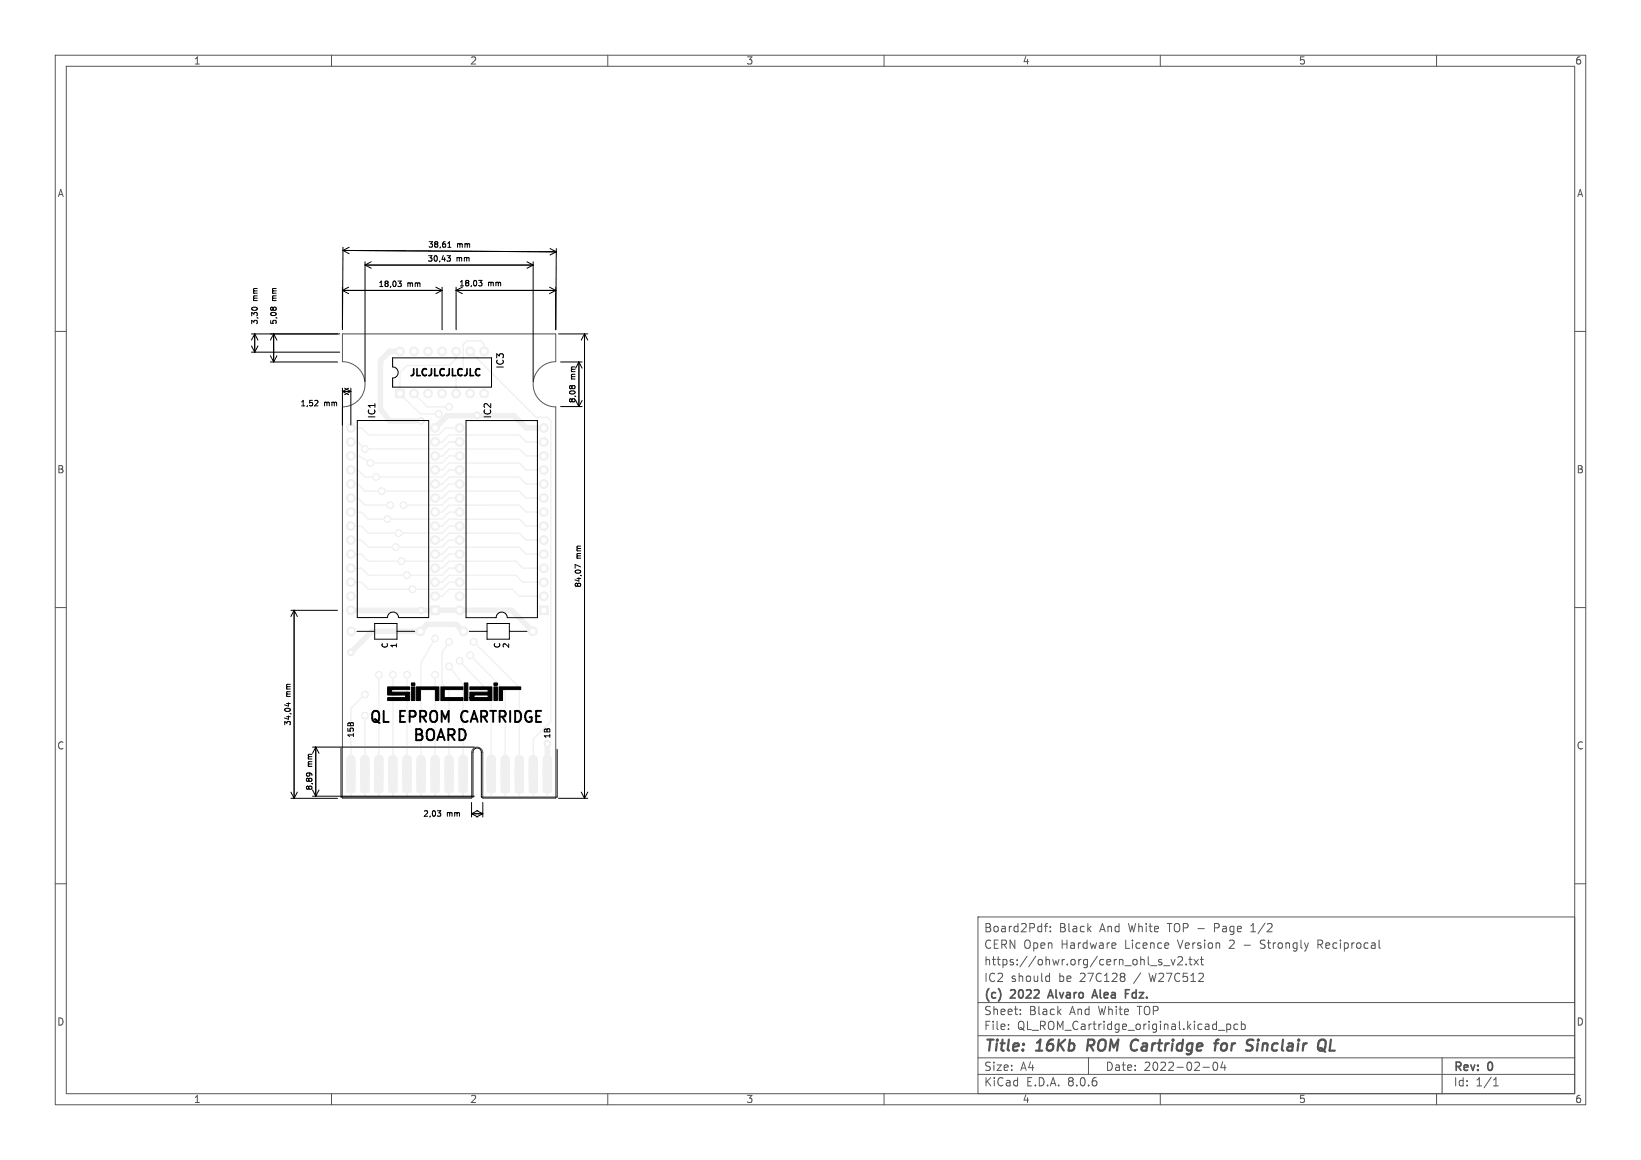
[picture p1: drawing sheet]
<svg xmlns="http://www.w3.org/2000/svg" width="297mm" height="210mm" viewBox="0 0 297 210" stroke-linecap="round" stroke-linejoin="round" font-family="sans-serif">
<g fill="none" stroke="#575757" stroke-width=".18">
<path d="M10 10h277v190h-277zM12 12h273v186h-273zM60 10v2M110 10v2M160 10v2M210 10v2M260 10v2M10 60h2M285 60h2M62 60.5h38.6v5a4.1 4.1 0 0 0-4.1 4.1 4.1 4.1 0 0 0 4.1 4.1v70.8h-13.2v-8.2a1.02 1.02 0 0 0-1-1 1.02 1.02 0 0 0-1.1 1v8.2h-23.3v-70.8a4.1 4.1 0 0 0 4.1-4.1 4.1 4.1 0 0 0-4.1-4.1zM10 110h2M285 110h2"/>
<path d="M10 160h2M285 160h2M177 166h108v32h-108zM189 167.7h.6M189.5 176.7l.5 .1M189.6 167.2l-.4 .2v1.3M190 176.2v1.5M190 177.6l-.5 .1M190.1 168.6v.1M190.1 167.8v.1M201.7 170.7l.3 .4-.8 .1M201.9 171.6l-.2 .1"/>
<path d="M203.5 176.3v.4M203.5 177v.6M209.9 174.2l.3 .1 .1 .2-.2 .2h-.3M209.9 173.7l.3 .1M210.6 174.8h1.1M212 173.7l.3 1 .4-1M213.2 173.3l.5-.1 .3 .1v.3l-.9 1.1h.9M214.7 174.6v.1M215.2 173.7h.5M215.4 173.2v1.3l.3 .2M216.1 173.7l.8 1M216.9 173.7l-.8 1"/>
<path d="M217.2 173.7h.6M217.5 173.2v1.3l.3 .2M226.4 168.7h.8M226.7 167.4l-.3 .2M228.1 171.6l.2 .1M228.2 170.3v.5M238.5 171h.6M239.1 170.2h-.6v1.5M249.7 171.6l.1 .1M60 198v2M110 198v2M160 198v2"/>
<path d="M177 194.5h108M177 191.5h108M177 187.5h108M177 181.5h108M182.5 186.3v.1M182.5 185.5v.1M184.7 183.6v.1M184.7 182.8v.1M197 191.5v3M210 198v2M217.7 193.2h1.2M219.7 192.4l.2-.1a.8 .8 0 0 1 .5 .7 .8 .8 0 0 1-.5 .8l-.2-.1-.2-.5 .2-.8"/>
<path d="M220.5 186.5h1.2M221.3 192.2l-.3 1.1h.9M221.7 192.8v1M222 185.4v1.5M222 185.5l.5-.1 .2 .3v.4l-.1 .2h-.6M224 185.5l-.4-.1-.3 .3v.4l.2 .2h.5M224.7 185.5l.4-.1 .3 .3v.4l-.2 .2h-.5M224.7 184.9v1.5M260 198v2M261 191.5v6.5M270.3 196.6h.9M270.3 195.5l.4-.4v1.5"/>
</g>
<path d="M197 188.2l-.3 2M205.6 188.2l-.4 .1M205.7 190.1l-.5 .1M219.8 188.9h.7M220.6 188.2l-.4 .1-.1 .2-.2 1.7M221.8 188.9a.62 .62 0 0 0-.8 .4v.7a.52 .52 0 0 0 .8 .1M227.7 188.9l-.2 1.3M227.7 188.2v.2M227.7 188.2l-.1 .1 .1 .1M227.7 188.2l.1 .1-.1 .1M240.9 188.2l-.3 2h1" fill="none" stroke="#575757" stroke-width=".4"/>
<path d="M190.1 179.2l-.5 1.5M203.7 179.9h.5M203.7 179.2h.7M205 179.8v.7M189.8 180.3h.7M197.6 180.7l.5-1.5 .5 1.5M197.8 180.3h.7" fill="none" stroke="#575757" stroke-width=".3"/>
<g fill="none" stroke="#f0f0f0" stroke-width=".3">
<path d="M63.5 143.5v.5M66 143.5v.5M68.6 143.5v.5M71.1 143.5v.5M73.7 143.5v.5M76.2 143.5v.5M78.7 143.5v.5M81.3 143.5v.5M83.8 143.5v.5M88.9 143.5v.5M91.4 143.5v.5M94 143.5v.5"/>
<path d="M96.5 143.5v.5M99.1 143.5v.5"/>
</g>
<g fill="#f0f0f0" stroke="#f0f0f0" stroke-width=".18">
<path d="M71.6 70.4h1.6v1.6h-1.6z"/>
<path d="M97.6 109.7h1.6v1.6h-1.6z"/>
<path d="M98.6 136.9a.76 .76 0 0 1 .8-.1 .76 .76 0 0 1 .4 .7v3.5a.76 .76 0 0 1-.7 .7 .76 .76 0 0 1-.8-.7v-3.5z"/>
<path d="M98.4 138.5h1.2l.2 .1v4.6l-.1 .3h-1.2l-.2-.2z"/>
<path d="M96 136.9a.76 .76 0 0 1 .9-.1 .76 .76 0 0 1 .4 .7v3.5a.76 .76 0 0 1-.8 .7 .76 .76 0 0 1-.7-.7v-3.5z"/>
<path d="M95.8 138.6l1.3-.1 .2 .2v4.6l-.2 .2h-1.1l-.2-.1z"/>
<path d="M93.5 136.9a.76 .76 0 0 1 .8-.1 .76 .76 0 0 1 .4 .7v3.5a.76 .76 0 0 1-.7 .7 .76 .76 0 0 1-.8-.7v-3.5z"/>
<path d="M93.3 138.6l1.2-.1 .2 .2v4.6l-.1 .2h-1.2l-.2-.1z"/>
<path d="M91 136.9a.76 .76 0 0 1 .8-.1 .76 .76 0 0 1 .4 .7v3.5a.76 .76 0 0 1-.8 .7 .76 .76 0 0 1-.7-.7v-3.5z"/>
<path d="M90.7 138.6l1.3-.1 .2 .2v4.6l-.1 .2h-1.2l-.2-.1z"/>
<path d="M88.4 136.9a.76 .76 0 0 1 .8-.1 .76 .76 0 0 1 .5 .7v3.4a.76 .76 0 0 1-.8 .8 .76 .76 0 0 1-.8-.8v-3.4z"/>
<path d="M88.2 138.5h1.2l.2 .1 .1 4.6-.2 .3h-1.1l-.2-.2z"/>
<path d="M83.3 136.9a.76 .76 0 0 1 .9-.1 .76 .76 0 0 1 .4 .7v3.4a.76 .76 0 0 1-.8 .8 .76 .76 0 0 1-.7-.8v-3.4z"/>
<path d="M83.1 138.5l1.3-.1 .2 .2v4.6l-.2 .2h-1.1l-.2-.1z"/>
<path d="M80.8 136.9a.76 .76 0 0 1 .8-.1 .76 .76 0 0 1 .4 .7v3.5a.76 .76 0 0 1-.7 .7 .76 .76 0 0 1-.8-.7v-3.5z"/>
<path d="M80.6 138.5h1.2l.2 .1v4.6l-.1 .3h-1.2l-.2-.2z"/>
<path d="M78.1 137a.76 .76 0 0 1 .9-.2 .76 .76 0 0 1 .5 .7v3.5a.76 .76 0 0 1-.8 .7 .76 .76 0 0 1-.7-.7v-3.5z"/>
<path d="M78 138.5h1.3l.2 .1v4.6l-.1 .3h-1.2l-.2-.2z"/>
<path d="M75.6 137a.76 .76 0 0 1 .9-.2 .76 .76 0 0 1 .5 .7v3.5a.76 .76 0 0 1-.8 .7 .76 .76 0 0 1-.8-.7v-3.5z"/>
<path d="M75.5 138.5h1.2l.2 .1 .1 4.6-.2 .3h-1.1l-.2-.2z"/>
<path d="M73.1 137a.76 .76 0 0 1 .8-.2 .76 .76 0 0 1 .5 .7v3.5a.76 .76 0 0 1-.7 .7 .76 .76 0 0 1-.8-.7v-3.5z"/>
<path d="M73 138.5h1.2l.2 .1v4.6l-.1 .3h-1.2l-.2-.2z"/>
<path d="M70.6 136.9a.76 .76 0 0 1 .9-.1 .76 .76 0 0 1 .4 .7v3.5a.76 .76 0 0 1-.8 .7 .76 .76 0 0 1-.7-.7v-3.5z"/>
<path d="M70.4 138.5h1.3l.2 .1v4.6l-.2 .2-1.1 .1-.2-.2z"/>
<path d="M67.9 138.5h1.2l.2 .1v4.6l-.1 .2-1.2 .1-.2-.2z"/>
<path d="M68.1 136.9a.76 .76 0 0 1 .8-.1 .76 .76 0 0 1 .4 .7v3.4a.76 .76 0 0 1-.7 .8 .76 .76 0 0 1-.8-.8v-3.4z"/>
<path d="M65.4 137a.76 .76 0 0 1 .9-.2 .76 .76 0 0 1 .5 .7v3.5a.76 .76 0 0 1-.8 .7 .76 .76 0 0 1-.7-.7v-3.5z"/>
<path d="M65.3 138.5h1.3l.2 .1v4.6l-.1 .3h-1.2l-.2-.2z"/>
<path d="M63 136.9a.76 .76 0 0 1 .8-.1 .76 .76 0 0 1 .5 .7v3.5a.76 .76 0 0 1-.8 .7 .76 .76 0 0 1-.8-.7v-3.5z"/>
<path d="M62.8 138.5h1.2l.2 .1 .1 4.6-.2 .3h-1.1l-.2-.2z"/>
<path d="M77.9 109.7h1.6v1.6h-1.6z"/>
<circle cx="74.9" cy="71.2" r=".8"/>
<circle cx="77.5" cy="71.2" r=".8"/>
<circle cx="80" cy="71.2" r=".8"/>
<circle cx="82.5" cy="71.2" r=".8"/>
<circle cx="85.1" cy="71.2" r=".8"/>
<circle cx="87.6" cy="71.2" r=".8"/>
<circle cx="87.6" cy="63.6" r=".8"/>
<circle cx="85.1" cy="63.6" r=".8"/>
<circle cx="82.5" cy="63.6" r=".8"/>
<circle cx="80" cy="63.6" r=".8"/>
<circle cx="77.5" cy="63.6" r=".8"/>
<circle cx="74.9" cy="63.6" r=".8"/>
<circle cx="72.4" cy="63.6" r=".8"/>
<circle cx="98.4" cy="107.9" r=".8"/>
<circle cx="98.4" cy="105.4" r=".8"/>
<circle cx="98.4" cy="102.9" r=".8"/>
<circle cx="98.4" cy="100.3" r=".8"/>
<circle cx="98.4" cy="97.8" r=".8"/>
<circle cx="98.4" cy="95.2" r=".8"/>
<circle cx="98.4" cy="92.7" r=".8"/>
<circle cx="98.4" cy="90.2" r=".8"/>
<circle cx="98.4" cy="87.6" r=".8"/>
<circle cx="98.4" cy="85.1" r=".8"/>
<circle cx="98.4" cy="82.5" r=".8"/>
<circle cx="98.4" cy="80" r=".8"/>
<circle cx="98.4" cy="77.5" r=".8"/>
<circle cx="83.2" cy="77.5" r=".8"/>
<circle cx="83.2" cy="80" r=".8"/>
<circle cx="83.2" cy="82.5" r=".8"/>
<circle cx="83.2" cy="85.1" r=".8"/>
<circle cx="83.2" cy="87.6" r=".8"/>
<circle cx="83.2" cy="90.2" r=".8"/>
<circle cx="83.2" cy="92.7" r=".8"/>
<circle cx="83.2" cy="95.2" r=".8"/>
<circle cx="83.2" cy="97.8" r=".8"/>
<circle cx="83.2" cy="100.3" r=".8"/>
<circle cx="83.2" cy="102.9" r=".8"/>
<circle cx="83.2" cy="105.4" r=".8"/>
<circle cx="83.2" cy="107.9" r=".8"/>
<circle cx="83.2" cy="110.5" r=".8"/>
<circle cx="78.7" cy="107.9" r=".8"/>
<circle cx="78.7" cy="105.4" r=".8"/>
<circle cx="78.7" cy="102.9" r=".8"/>
<circle cx="78.7" cy="100.3" r=".8"/>
<circle cx="78.7" cy="97.8" r=".8"/>
<circle cx="78.7" cy="95.2" r=".8"/>
<circle cx="78.7" cy="92.7" r=".8"/>
<circle cx="78.7" cy="90.2" r=".8"/>
<circle cx="78.7" cy="87.6" r=".8"/>
<circle cx="78.7" cy="85.1" r=".8"/>
<circle cx="78.7" cy="82.5" r=".8"/>
<circle cx="78.7" cy="80" r=".8"/>
<circle cx="78.7" cy="77.5" r=".8"/>
<circle cx="63.5" cy="77.5" r=".8"/>
<circle cx="63.5" cy="80" r=".8"/>
<circle cx="63.5" cy="82.5" r=".8"/>
<circle cx="63.5" cy="85.1" r=".8"/>
<circle cx="63.5" cy="87.6" r=".8"/>
<circle cx="63.5" cy="90.2" r=".8"/>
<circle cx="63.5" cy="92.7" r=".8"/>
<circle cx="63.5" cy="95.2" r=".8"/>
<circle cx="63.5" cy="97.8" r=".8"/>
<circle cx="63.5" cy="100.3" r=".8"/>
<circle cx="63.5" cy="102.9" r=".8"/>
<circle cx="63.5" cy="105.4" r=".8"/>
<circle cx="63.5" cy="107.9" r=".8"/>
<circle cx="63.5" cy="110.5" r=".8"/>
<circle cx="63.6" cy="114.3" r=".8"/>
<circle cx="76.1" cy="114.3" r=".8"/>
<circle cx="96.4" cy="114.3" r=".8"/>
<circle cx="83.9" cy="114.3" r=".8"/>
</g>
<g fill="#ececec" stroke="#ececec" stroke-width=".18">
<circle cx="99.1" cy="134.6" r=".6"/>
<circle cx="76.2" cy="110.5" r=".6"/>
<circle cx="76.2" cy="76.2" r=".6"/>
<circle cx="86.4" cy="75.2" r=".6"/>
<circle cx="63.5" cy="118.1" r=".6"/>
<circle cx="66" cy="125.7" r=".6"/>
<circle cx="66" cy="81.3" r=".6"/>
<circle cx="66" cy="129.5" r=".6"/>
<circle cx="68.6" cy="122.2" r=".6"/>
<circle cx="67.1" cy="83.8" r=".6"/>
<circle cx="68.1" cy="86.4" r=".6"/>
<circle cx="71.1" cy="122.2" r=".6"/>
<circle cx="69.1" cy="88.9" r=".6"/>
<circle cx="73.7" cy="122.2" r=".6"/>
<circle cx="79.4" cy="74.9" r=".6"/>
<circle cx="78.7" cy="115.6" r=".6"/>
<circle cx="78.7" cy="122.2" r=".6"/>
<circle cx="70.1" cy="94" r=".6"/>
<circle cx="81.3" cy="116.2" r=".6"/>
<circle cx="81.3" cy="73.7" r=".6"/>
<circle cx="81.3" cy="120.6" r=".6"/>
<circle cx="71.6" cy="99.1" r=".6"/>
<circle cx="72.6" cy="101.6" r=".6"/>
<circle cx="83.2" cy="119.6" r=".6"/>
<circle cx="73.7" cy="104.1" r=".6"/>
<circle cx="85.1" cy="118.6" r=".6"/>
<circle cx="85.7" cy="116.2" r=".6"/>
<circle cx="74.7" cy="106.7" r=".6"/>
<circle cx="70.6" cy="91.4" r=".6"/>
<circle cx="73" cy="91.4" r=".6"/>
<circle cx="72.1" cy="96.5" r=".6"/>
</g>
<g fill="none" stroke="#f0f0f0" stroke-width=".25">
<path d="M74.9 71.2l2.4 2.5h4M82.5 63.6v1.3l-1.2 1.3h-7.6l-1.3 1.2v3.8l3.7 3.7h3.3M82.5 77.5h-1.8l-1.3 1.2h-12.7l-1.3-1.2h-1.9M82.5 68.1v3.1M85.1 63.6h.1M85.1 63.6l11.9 12h2.1l.6 .6v54.4l-3.2 3.2v3.2M87.6 63.6v-1.2l-.6-.7h-2.5l-.7 .7v4.4M63.5 90.2h1.3l1.2 1.2h4.6M63.5 97.8h1.9l1.3 1.3h13.3l1.3-1.3h1.9M78.7 90.2h1.3M80 90.2l1.3-1.3h12.7l1.2 1.3h3.2M80 90.2h.1"/>
<path d="M81.6 85.1h1M82.5 87.6h.1M82.5 87.6h-1.2l-1.3 1.3h-14l-1.2-1.3h-1.3M82.5 92.7h-1.2l-1.3 1.3h-13.3l-1.3-1.3h-1.9M82.5 92.7h.1M82.5 94h.1M82.5 80h.1M82.6 82.5h-1.3l-1.3 1.3h-12.9l-2.1-1.2h-1.5M82.6 90.2h-1.3l-1.3 1.2h-7M82.6 95.2h-1.3l-1.3 1.3h-13.3l-1.3-1.2h-1.9M83.2 91.4h.1M83.2 80h-1.9l-1.3 1.3h-14l-1.2-1.3h-1.3"/>
<path d="M83.2 85.1h-1.9l-1.3 1.3h-14l-1.2-1.3h-1.3M98.4 80h-3.2l-1.2-1.3h-12.7l-1.3 1.3h-1.3M98.4 92.7h-3.2l-1.2-1.3h-12.7l-1.3 1.3h-1.3M98.4 82.5h-3.2l-1.2-1.2h-12.7l-1.3 1.3h-1.3M98.4 87.6h-3.2l-1.2-1.2h-12.7l-1.3 1.3h-1.3M98.4 85.1h-3.2l-1.2-1.3h-12.7l-1.3 1.3h-1.3M98.4 95.2h-3.2l-1.2-1.2h-12.7l-1.3 1.3h-1.3M98.4 97.8h-3.2l-1.2-1.3h-12.7l-1.3 1.3h-1.3M63.5 105.4h.1M78.7 115.6l-2.5 4.4v17.5M78.7 107.9l1.3 .1M80 107.9l1.3-1.2h11.4l1.3 1.3h4.4"/>
<path d="M80 107.9v.1M81.3 116.2l-1.3 1.9v5.7l1.3 1.3v11.9M82.5 102.9h-1.2l-1.3 1.2h-13.3l-1.3-1.2h-1.9M82.5 102.9h.1M82.6 100.3h-1.3l-1.3 1.3h-13.3l-1.3-1.3h-1.9M83.2 119.6l5.7 6.1v13.1M83.2 105.4h-1.9l-1.3 1.3h-13.3l-1.3-1.3h-1.9M85.1 118.6l6.3 6.5v13.7M85.7 116.2l8.3 8.3v14.3M98.4 100.3h-3.2l-1.2-1.2h-12.7l-1.3 1.2h-1.3M98.4 105.4h-3.8l-1.3-1.3h-12l-1.3 1.3h-1.3M98.4 102.9h-3.8l-1.3-1.3h-12l-1.3 1.3h-1.3"/>
<path d="M66 125.7l-2.5 2.6v10.9M66 129.5v7.5M68.6 125.1v13.7M68.6 122.2v2.9M71.1 122.2v17M73.7 122.2v15.3M78.7 122.2v17M81.3 120.7l2.5 3.1v14.9"/>
</g>
<g fill="none" stroke="#f0f0f0" stroke-width="1">
<path d="M70.5 63.6h.1M70.5 63.6h1.9M72.4 63.6h-1.9l-1.6 1.7v8.7l1.6 2.2h5.7M81 75.3l-2.3 2.2 2.2-2.2h12.1M93 75.2v.1M93 75.2l2.2 2.3h3.2M78.7 110.5h.1M83.2 110.5h-19.7l.1 .1M83.2 110.5h.1M83.8 110.5h8.8l3.8 3.8M83.9 114.3l-1.4-1.3h-5.1l-1.3 1.3h-8.8l-3.8 3.8M88.3 110.5h.1"/>
<path d="M99.1 134.6v2.4"/>
</g>
<g fill="#fff" stroke="#fff" stroke-width=".18">
<circle cx="99.1" cy="134.6" r=".25"/>
<circle cx="76.2" cy="110.5" r=".25"/>
<circle cx="76.2" cy="76.2" r=".25"/>
<circle cx="86.4" cy="75.2" r=".25"/>
<circle cx="63.5" cy="118.1" r=".25"/>
<circle cx="66" cy="125.7" r=".4"/>
<circle cx="66" cy="81.3" r=".4"/>
<circle cx="66" cy="129.5" r=".4"/>
<circle cx="68.6" cy="122.2" r=".4"/>
<circle cx="67.1" cy="83.8" r=".4"/>
<circle cx="68.1" cy="86.4" r=".4"/>
<circle cx="71.1" cy="122.2" r=".4"/>
<circle cx="69.1" cy="88.9" r=".4"/>
<circle cx="73.7" cy="122.2" r=".4"/>
<circle cx="79.4" cy="74.9" r=".4"/>
<circle cx="78.7" cy="115.6" r=".4"/>
<circle cx="78.7" cy="122.2" r=".4"/>
<circle cx="70.1" cy="94" r=".4"/>
<circle cx="81.3" cy="116.2" r=".4"/>
<circle cx="81.3" cy="73.7" r=".4"/>
<circle cx="81.3" cy="120.7" r=".4"/>
<circle cx="71.6" cy="99.1" r=".4"/>
<circle cx="72.6" cy="101.6" r=".4"/>
<circle cx="83.2" cy="119.6" r=".4"/>
<circle cx="73.7" cy="104.1" r=".4"/>
<circle cx="85.1" cy="118.6" r=".4"/>
<circle cx="85.7" cy="116.2" r=".4"/>
<circle cx="74.7" cy="106.7" r=".4"/>
<circle cx="70.6" cy="91.4" r=".4"/>
<circle cx="73" cy="91.4" r=".4"/>
<circle cx="72.1" cy="96.5" r=".4"/>
<circle cx="72.4" cy="71.2" r=".4"/>
<circle cx="74.9" cy="71.2" r=".4"/>
<circle cx="77.5" cy="71.2" r=".4"/>
<circle cx="80" cy="71.2" r=".4"/>
<circle cx="82.5" cy="71.2" r=".4"/>
<circle cx="85.1" cy="71.2" r=".4"/>
<circle cx="87.6" cy="71.2" r=".4"/>
<circle cx="87.6" cy="63.6" r=".4"/>
<circle cx="85.1" cy="63.6" r=".4"/>
<circle cx="82.5" cy="63.6" r=".4"/>
<circle cx="80" cy="63.6" r=".4"/>
<circle cx="77.5" cy="63.6" r=".4"/>
<circle cx="74.9" cy="63.6" r=".4"/>
<circle cx="72.4" cy="63.6" r=".4"/>
<circle cx="98.4" cy="110.5" r=".4"/>
<circle cx="98.4" cy="108" r=".4"/>
<circle cx="98.4" cy="105.4" r=".4"/>
<circle cx="98.4" cy="102.9" r=".4"/>
<circle cx="98.4" cy="100.3" r=".4"/>
<circle cx="98.4" cy="97.8" r=".4"/>
<circle cx="98.4" cy="95.3" r=".4"/>
<circle cx="98.4" cy="92.7" r=".4"/>
<circle cx="98.4" cy="90.2" r=".4"/>
<circle cx="98.4" cy="87.6" r=".4"/>
<circle cx="98.4" cy="85.1" r=".4"/>
<circle cx="98.4" cy="82.6" r=".4"/>
<circle cx="98.4" cy="80" r=".4"/>
<circle cx="98.4" cy="77.5" r=".4"/>
<circle cx="83.2" cy="77.5" r=".4"/>
<circle cx="83.2" cy="80" r=".4"/>
<circle cx="83.2" cy="82.6" r=".4"/>
<circle cx="83.2" cy="85.1" r=".4"/>
<circle cx="83.2" cy="87.6" r=".4"/>
<circle cx="83.2" cy="90.2" r=".4"/>
<circle cx="83.2" cy="92.7" r=".4"/>
<circle cx="83.2" cy="95.3" r=".4"/>
<circle cx="83.2" cy="97.8" r=".4"/>
<circle cx="83.2" cy="100.3" r=".4"/>
<circle cx="83.2" cy="102.9" r=".4"/>
<circle cx="83.2" cy="105.4" r=".4"/>
<circle cx="83.2" cy="108" r=".4"/>
<circle cx="83.2" cy="110.5" r=".4"/>
<circle cx="78.7" cy="110.5" r=".4"/>
<circle cx="78.7" cy="107.9" r=".4"/>
<circle cx="78.7" cy="105.4" r=".4"/>
<circle cx="78.7" cy="102.9" r=".4"/>
<circle cx="78.7" cy="100.3" r=".4"/>
<circle cx="78.7" cy="97.8" r=".4"/>
<circle cx="78.7" cy="95.2" r=".4"/>
<circle cx="78.7" cy="92.7" r=".4"/>
<circle cx="78.7" cy="90.2" r=".4"/>
<circle cx="78.7" cy="87.6" r=".4"/>
<circle cx="78.7" cy="85.1" r=".4"/>
<circle cx="78.7" cy="82.5" r=".4"/>
<circle cx="78.7" cy="80" r=".4"/>
<circle cx="78.7" cy="77.5" r=".4"/>
<circle cx="63.5" cy="77.5" r=".4"/>
<circle cx="63.5" cy="80" r=".4"/>
<circle cx="63.5" cy="82.5" r=".4"/>
<circle cx="63.5" cy="85.1" r=".4"/>
<circle cx="63.5" cy="87.6" r=".4"/>
<circle cx="63.5" cy="90.2" r=".4"/>
<circle cx="63.5" cy="92.7" r=".4"/>
<circle cx="63.5" cy="95.2" r=".4"/>
<circle cx="63.5" cy="97.8" r=".4"/>
<circle cx="63.5" cy="100.3" r=".4"/>
<circle cx="63.5" cy="102.9" r=".4"/>
<circle cx="63.5" cy="105.4" r=".4"/>
<circle cx="63.5" cy="107.9" r=".4"/>
<circle cx="63.5" cy="110.5" r=".4"/>
<circle cx="63.6" cy="114.3" r=".4"/>
<circle cx="76.1" cy="114.3" r=".4"/>
<circle cx="96.4" cy="114.3" r=".4"/>
<circle cx="83.9" cy="114.3" r=".4"/>
</g>
<path d="M70.2 124.4h3.9v.4h-3.2v.5h3.2v1.5h-3.9v-.5h3.2v-.5h-3.2zM74.5 124.4h.6v2.4h-.6zM74.5 123.6h.6v.5h-.6zM75.4 124.4h4v2.4h-.6v-2h-2.7v2h-.7zM79.8 124.4h4v.4h-3.4v1.5h3.4v.5h-4zM84 123.6h.7v3.2h-.7zM85 124.4h4v2.4h-4v-.5h3.4v-.5h-2.6v.5h-.8v-1h3.4v-.5h-3.4zM89.4 123.6h.6v.5h-.6zM89.4 124.4h.6v2.4h-.6zM90.3 124.4h3.9v.4h-3.2v2h-.7z" fill="#000" stroke="#000" stroke-width=".18"/>
<path d="M86.8 66.8v.1M86.8 67.9h.1" fill="none" stroke="#000" stroke-width=".3"/>
<g fill="none" stroke="#000" stroke-width=".18">
<path d="M45.6 55.8l.3-.2 .6 .2M49 55.8l.2-.2 .2 .2 .4-.2 .2 .2M62 52.6h18M62 52v7.7M62 52.6l1.1 .6M62.1 45.3l38.6 .3M62.1 45.3l1.1 .6M62.1 44.8l-.1 14.6M63.1 52l-1.1 .6M63.2 44.8l-1.1 .5M66.1 47.4v21.7M66.1 48h30.4"/>
<path d="M66.1 48l1.1 .6M67.2 47.4l-1.1 .6M72 50.9h.6l-.3 .4 .3 .1v.3l-.2 .2h-.2M78.9 52l1.1 .6M80 52v7.7M80 52.6l-1.1 .6M80.9 46.3h.6l-.3 .4 .3 .1v.3l-.2 .2h-.3M81 44.8h.6M81.1 44.1l.2-.3v1M82.5 52v7.7M82.5 52.6h18.1M82.5 52.6l1.2 .6"/>
<path d="M83.7 52l-1.2 .6M86.6 50.8h.6l-.3 .3 .3 .1v.4l-.2 .2h-.2M95.4 47.4l1.1 .6M96.5 47.4v21.7M96.5 48l-1.1 .6M99.5 52l1.1 .6M99.6 45l1.1 .6M100.6 52.6l-1.1 .6M100.7 45.6l-1.2 .6M100.7 45l-.1 14.7v-7.7M45.5 63.8h16M45.5 60.5h16"/>
<path d="M45.5 62.6l.6 1.2M46.1 60.5v3.3M46.1 60.5l.6 1.1M46.1 60.5l-.6 1.1M46.7 62.6l-.6 1.2M48.9 65.5h12.2M48.9 64.4l.6 1.1M49.5 60.5v5M49.5 60.5l.6 1.1M49.5 60.5l-.6 1.1M50.1 64.4l-.6 1.1M57.4 72.5l.1 .2v.2l-.6 .6h.6"/>
<path d="M62 70.3v6.7M62 70.9h1.5M62 70.9l1.1 .6M62.4 70.3l1.1 .6M63.1 70.3l-1.1 .6M63.5 70.3v6.7M63.5 70.9l-1.1 .6M64.7 76.1h12.9v35.7h-5.5a1 1 0 0 0-1-1 1 1 0 0 0-1 1h-5.4zM71.1 64.8h17.9v5.3h-17.9v-1.7a1 1 0 0 0 1-1 1 1 0 0 0-1-1zM84.3 76.1h13v35.7h-5.5a1 1 0 0 0-1-1 1 1 0 0 0-1 1h-5.5zM101.1 60.5h5.3M101.5 65.5h3.9"/>
<path d="M101.5 73.6h3.9M103.1 70l.2-.2 .2 .2 .4-.2 .2 .2M104.2 72.5l.6 1.1M104.8 65.5v8.1M104.8 65.5l.6 1.2M104.8 65.5l-.6 1.2M105.4 72.5l-.6 1.1M105.8 60.5v84M105.8 60.5l.6 1.1M105.8 60.5l-.6 1.1M52.6 110.5h8.5M53.2 110.5v34"/>
<path d="M53.2 110.5l.6 1.1M53.2 110.5l-.6 1.1M64.6 114.3h3.2M67.8 112.9h4v2.8h-4zM71.8 114.3h3.2M85 114.3h3.1M88.1 112.9h4.1v2.8h-4.1zM92.2 114.3h3.2M105.1 102.6l-1-.4v.7M51.9 127.4h.6M52.2 127.2v.6M55.9 139.9l.2 .2"/>
<path d="M56.6 135.3h29.3M57.1 135.3v8.8M57.1 135.3l.6 1.1M57.1 135.3l-.5 1.1M61.7 135.4v8.9h23.9v-8.1a.76 .76 0 0 1 .8-.8 .76 .76 0 0 1 .7 .8v8.1h13.7v-8.6M52.6 144.5h8.5M52.6 143.4l.6 1.1M53.8 143.4l-.6 1.1M56.4 140.1l-.8-.2-.1 .2M56.6 144.1h29.3M56.6 143l.5 1.1M57.7 143l-.6 1.1"/>
<path d="M79.2 146.8h.6l-.4 .4M79.6 147.2l.2 .1v.3l-.2 .2M85.3 145.3v2.6M85.3 147.3h2.1M85.3 147.3l1.2 .6M86.2 146.7l1.2 .6M86.5 146.7l-1.2 .6M87.4 145.3v2.6M87.4 147.3l-1.2 .6M101.1 144.5h5.3M105.2 143.4l.6 1.1M106.4 143.4l-.6 1.1"/>
</g>
<g font-size="2.8">
<text x="66.7" y="131.3">QL</text>
<text x="72.3" y="131.3">EPROM</text>
<text x="84.1" y="131.3">CARTRIDGE</text>
<text x="74.5" y="134.6">BOARD</text>
</g>
<g font-size="2.8" fill="#575757">
<text x="178" y="190.9">Title:</text>
<text x="187.7" y="190.9">16Kb</text>
<text x="197.6" y="190.9">ROM</text>
<text x="206.3" y="190.9">Cartridge</text>
<text x="222.3" y="190.9">for</text>
<text x="228.9" y="190.9">Sinclair</text>
</g>
<g font-size="2.1" fill="#575757">
<text x="178" y="172">CERN Open</text>
<text x="178" y="169">Board2Pdf:</text>
<text x="191.7" y="169">Black</text>
<text x="192.1" y="172">Hardware</text>
<text x="199.1" y="169">And</text>
<text x="203.7" y="172">Licence</text>
<text x="204.4" y="169">White</text>
<text x="211.6" y="169">TOP -</text>
<text x="213.5" y="172">Version</text>
<text x="220.3" y="169">Page</text>
<text x="222.9" y="172">2</text>
<text x="225.6" y="172">-</text>
<text x="227.1" y="169">1/2</text>
<text x="228.8" y="172">Strongly</text>
<text x="239.3" y="172">Reciprocal</text>
<text x="178" y="178">IC2</text>
<text x="178" y="175">https://ohwr.org/cern_ohl_s_v2.txt</text>
<text x="182.9" y="178">should</text>
<text x="191.7" y="178">be</text>
<text x="195.6" y="178">27C128</text>
<text x="205.5" y="178">/</text>
<text x="208.4" y="178">W27C512</text>
<text x="178" y="184">Sheet:</text>
<text x="178" y="181.2">(c)</text>
<text x="183" y="181.2">2022</text>
<text x="186.2" y="184">Black</text>
<text x="190.5" y="181.2">Alvaro</text>
<text x="193.7" y="184">And</text>
<text x="199" y="184">White</text>
<text x="199.1" y="181.2">Alea</text>
<text x="205.5" y="181.2">Fdz.</text>
<text x="206.2" y="184">TOP</text>
<text x="178" y="186.7">File:</text>
<text x="184.1" y="186.7">QL_ROM_Cartridge_original.kicad_pcb</text>
<text x="178" y="196.9">KiCad</text>
<text x="178" y="194.1">Size:</text>
<text x="184.7" y="194.1">A4</text>
<text x="185.7" y="196.9">E.D.A.</text>
<text x="193.3" y="196.9">8.0.6</text>
<text x="200" y="194.1">Date:</text>
<text x="207" y="194.1">2022-02-04</text>
<text x="263" y="194.3">Rev:</text>
<text x="263" y="196.9">Id:</text>
<text x="267.1" y="196.9">1/1</text>
<text x="269.4" y="194.3">0</text>
</g>
<g font-size="1.8" fill="#575757">
<text x="35" y="11.9">1</text>
<text x="85" y="11.9">2</text>
<text x="135" y="11.9">3</text>
<text x="185" y="11.9">4</text>
<text x="235" y="11.9">5</text>
<text x="285" y="11.9">6</text>
<text x="10.3" y="35.9">A</text>
<text x="285.4" y="35.9">A</text>
<text x="10.3" y="85.9">B</text>
<text x="285.3" y="85.9">B</text>
<text x="10.3" y="135.9">C</text>
<text x="285.3" y="135.9">C</text>
<text x="10.3" y="185.9">D</text>
<text x="285.3" y="185.9">D</text>
<text x="35" y="199.9">1</text>
<text x="85" y="199.9">2</text>
<text x="135" y="199.9">3</text>
<text x="185" y="199.9">4</text>
<text x="235" y="199.9">5</text>
<text x="285" y="199.9">6</text>
</g>
<g font-size="1.7">
<text x="73.9" y="68.5">JLCJLCJLCJLC</text>
<text x="91.4" y="66.8" transform="rotate(-90 91.4 66.8)">IC3</text>
<text x="68.1" y="75.9" transform="rotate(-90 68.1 75.9)">IC1</text>
<text x="89.1" y="75.9" transform="rotate(-90 89.1 75.9)">IC2</text>
</g>
<g font-size="1.4">
<text x="77.3" y="47.6">30,43</text>
<text x="77.4" y="45">38,61</text>
<text x="82.6" y="47.6">mm</text>
<text x="82.7" y="45">mm</text>
<text x="68.4" y="52.2">18,03</text>
<text x="73.7" y="52.2">mm</text>
<text x="83" y="52">18,03</text>
<text x="88.3" y="52">mm</text>
<text x="46.8" y="58.9" transform="rotate(-90 46.8 58.9)">3,30</text>
<text x="46.8" y="54.5" transform="rotate(-90 46.8 54.5)">mm</text>
<text x="50.3" y="58.9" transform="rotate(-90 50.3 58.9)">5,08</text>
<text x="50.3" y="54.5" transform="rotate(-90 50.3 54.5)">mm</text>
<text x="104.4" y="68.7" transform="rotate(-90 104.4 68.7)">mm</text>
<text x="54.3" y="73.7">1,52</text>
<text x="58.6" y="73.7">mm</text>
<text x="104.4" y="73.1" transform="rotate(-90 104.4 73.1)">8,08</text>
<text x="105.4" y="101.2" transform="rotate(-90 105.4 101.2)">mm</text>
<text x="105.4" y="106.5" transform="rotate(-90 105.4 106.5)">84,07</text>
<text x="70.4" y="117.5" transform="rotate(-90 70.4 117.5)">C</text>
<text x="72" y="117.4" transform="rotate(-90 72 117.4)">1</text>
<text x="90.7" y="117.5" transform="rotate(-90 90.7 117.5)">C</text>
<text x="92.3" y="117.4" transform="rotate(-90 92.3 117.4)">2</text>
<text x="52.8" y="131.5" transform="rotate(-90 52.8 131.5)">34,04</text>
<text x="52.8" y="126.2" transform="rotate(-90 52.8 126.2)">mm</text>
<text x="64.2" y="133.7" transform="rotate(-90 64.2 133.7)">15B</text>
<text x="99.8" y="133.8" transform="rotate(-90 99.8 133.8)">1B</text>
<text x="56.7" y="143.2" transform="rotate(-90 56.7 143.2)">8,89</text>
<text x="56.7" y="138.9" transform="rotate(-90 56.7 138.9)">mm</text>
<text x="76.5" y="148">2,03</text>
<text x="80.8" y="148">mm</text>
</g>
</svg>
